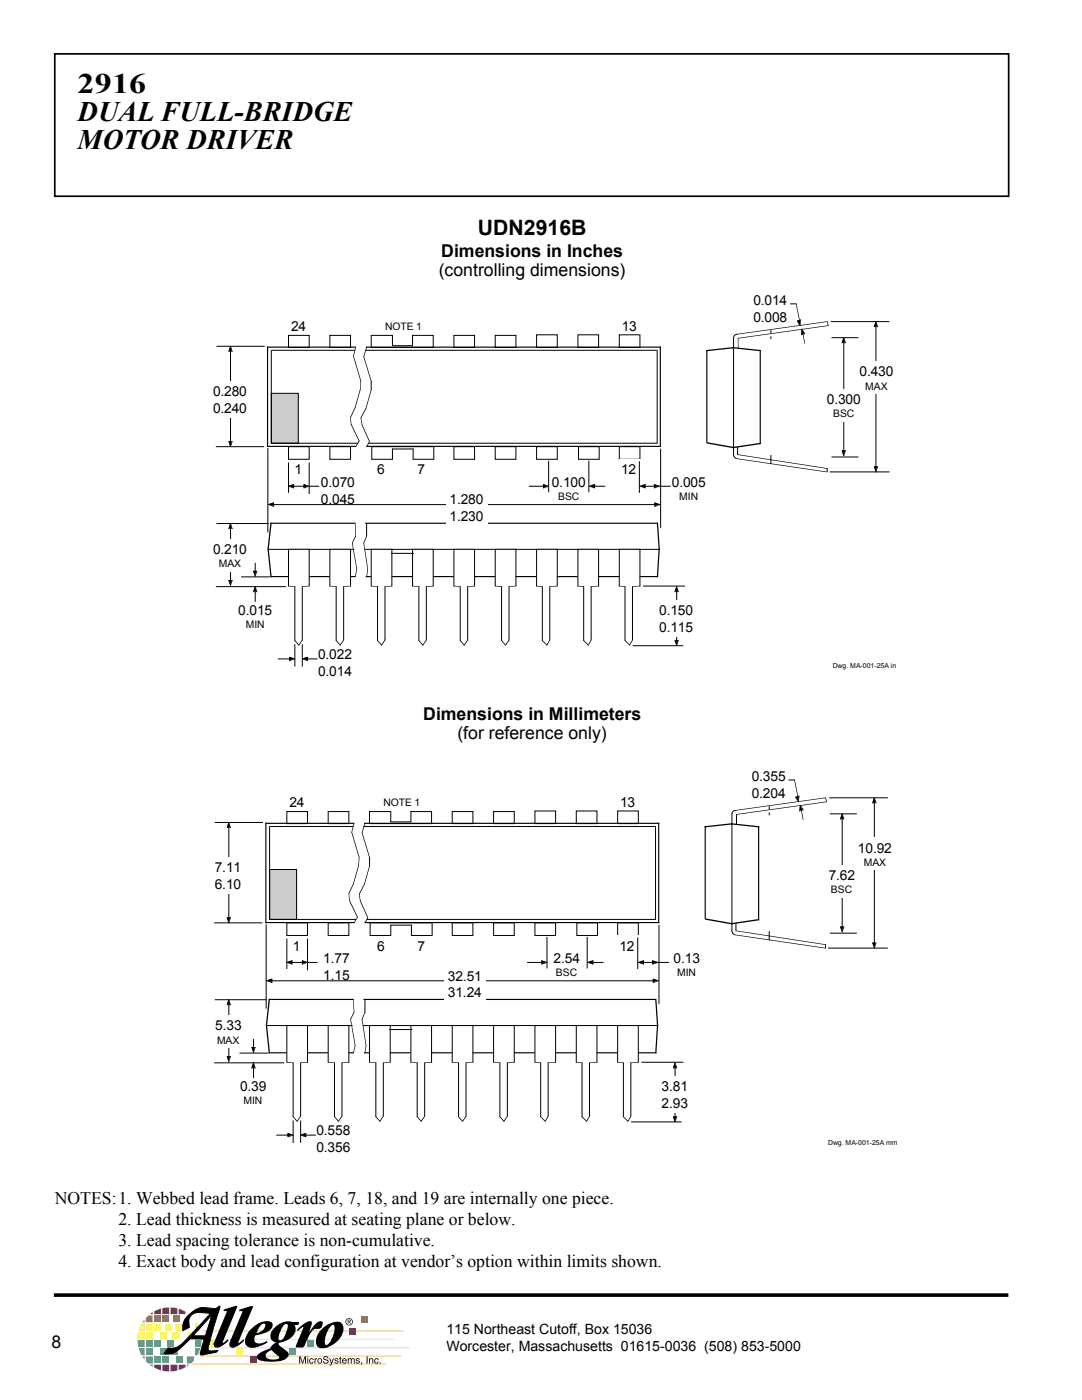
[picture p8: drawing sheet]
<svg xmlns="http://www.w3.org/2000/svg" width="216mm" height="279mm" viewBox="0 0 216 279" stroke-linecap="round" stroke-linejoin="round" font-family="sans-serif">
<path d="M10.9 10.8h190.4v28.4h-190.4z" fill="none" stroke="#000" stroke-width=".34"/>
<path d="M10.8 258.5h190.4" fill="none" stroke="#000" stroke-width=".72" stroke-linecap="butt"/>
<path d="M38.3 272.2h38.7M39.9 270.6h40.1M40.5 269h41.1" fill="none" stroke="#f3b338" stroke-width=".2"/>
<path d="M37.3 272.4h.4l-.4 .3z" fill="#6b2f88"/>
<path d="M28.9 263.3v.6h-.5z" fill="#e86a35"/>
<path d="M28.3 264.2h.6v1.3h-1.2z" fill="#f3b338"/>
<path d="M27.6 265.8h1.3v1.4h-1.4z" fill="#f8f400"/>
<path d="M27.5 267.4h1.4v1.4h-1.3z" fill="#44b854"/>
<path d="M27.7 269.1h1.2v1.4h-.7z" fill="#00a4c7"/>
<path d="M28.4 270.7h.5v.6z" fill="#0079c0"/>
<path d="M29.9 262.3l.6-.4v.4z" fill="#e10054"/>
<path d="M29.1 263l.5-.5h.9v1.4h-1.4z" fill="#e86a35"/>
<path d="M29.1 264.2h1.4v1.3h-1.4z" fill="#f3b338"/>
<path d="M29.1 265.8h1.4v1.4h-1.4z" fill="#f8f400"/>
<path d="M29.1 267.4h1.4v1.4h-1.4z" fill="#44b854"/>
<path d="M29.1 269.1h1.4v1.4h-1.4z" fill="#00a4c7"/>
<path d="M29.1 270.7h1.4v1.4h-.9l-.5-.4z" fill="#0079c0"/>
<path d="M29.9 272.4h.6v.4z" fill="#6b2f88"/>
<path d="M30.7 261.7l1.4-.6v1.2h-1.4z" fill="#e10054"/>
<path d="M30.7 262.5h1.4v1.4h-1.4z" fill="#e86a35"/>
<path d="M30.7 264.2h1.4v1.3h-1.4z" fill="#f3b338"/>
<path d="M31.9 265.8h1.4v1.4h-1.4z" fill="#f8f400"/>
<path d="M30.7 267.4h1.4v1.4h-1.4z" fill="#44b854"/>
<path d="M31.9 269.1h1.4v1.4h-1.4z" fill="#00a4c7"/>
<path d="M30.7 270.7h1.4v1.4h-1.4z" fill="#0079c0"/>
<path d="M30.7 272.4h1.4v1.1l-1.4-.6z" fill="#6b2f88"/>
<path d="M32.4 261.1l1.4-.2v1.4h-1.4z" fill="#e10054"/>
<path d="M32.4 262.5h1.4v1.4h-1.4z" fill="#e86a35"/>
<path d="M32.8 264.2h1.4v1.3h-1.4z" fill="#f3b338"/>
<path d="M34.4 265.8h1.4v1.4h-1.4z" fill="#f8f400"/>
<path d="M33.3 267.4h1.4v1.4h-1.4z" fill="#44b854"/>
<path d="M34.1 269.1h1.3v1.4h-1.3z" fill="#00a4c7"/>
<path d="M32.4 270.7h1.4v1.4h-1.4z" fill="#0079c0"/>
<path d="M32.4 272.4h1.4v1.3l-1.4-.1z" fill="#6b2f88"/>
<path d="M34 260.9l1.4 .2v1.2h-1.4z" fill="#e10054"/>
<path d="M34.5 262.5h1.4v1.4h-1.4z" fill="#e86a35"/>
<path d="M37.4 265.8h1.4v1.4h-1.4z" fill="#f8f400"/>
<path d="M35.1 270.7h1.3v1.4h-1.3z" fill="#0079c0"/>
<g fill="#6b2f88">
<path d="M34 272.4h1.4v1.1l-1.4 .2z"/>
<path d="M35.7 272.4h1.3v.4l-1.3 .6z"/>
</g>
<path d="M34.9 264.2h1.3v1.3h-1.3z" fill="#f3b338"/>
<path d="M37.3 270.7h1.4a1.32 1.32 0 0 1-.6 1.4h-.8z" fill="#0079c0"/>
<path d="M38.9 264.2h.5l.6 1.3h-1.1z" fill="#f3b338"/>
<path d="M38.9 267.4h1.3l-.2 1.4h-1.1z" fill="#44b854"/>
<path d="M38.9 269.1h1.1l-.6 1.4h-.5z" fill="#00a4c7"/>
<path d="M35.7 261.2l1.3 .6v.5h-1.3z" fill="#e10054"/>
<path d="M41.7 267.4h1.4v1.4h-1.4z" fill="#f8f400"/>
<path d="M49.8 270.7h1.4v1.4h-1.4z" fill="#e10054"/>
<path d="M57.8 269.1h1.3v1.4h-1.3z" fill="#44b854"/>
<path d="M61.3 267.4h1.4v1.4h-1.4z" fill="#00a4c7"/>
<path d="M72 262.6h1.4v1.4h-1.4z" fill="#e86a35"/>
<path d="M47.1 269.1h1.4v1.4h-1.4z" fill="#f3b338"/>
<g fill="#000">
<path d="M44.6 261.3l2.3-.7h.4v.2l-2.9 7.1h.3l.8-.6 .1 .2-1.1 1a1.14 1.14 0 0 1-1.8 0v-.4l2.5-6.2v-.3l-.5 .1zM47.7 261.4l2.5-.8 .3 .1-3 7.3 .3-.1 .8-.6 .1 .2-1.4 1.2a1.11 1.11 0 0 1-1.5 0v-.8l2.5-6v-.3l-.5 .1zM50.1 265.2a3.7 3.7 0 0 1 4-1.3 1.06 1.06 0 0 1-.4 1.7l-1 .5-1.8 .4 .3-.5a1.67 1.67 0 0 0 1.7-1.8 1.37 1.37 0 0 0-1.4 1.2 3.6 3.6 0 0 0-.7 2.2 1.68 1.68 0 0 0 2.3 .1l.2-.1v.3a5.8 5.8 0 0 1-3.4 1 1.36 1.36 0 0 1-.9-2l.4-.8zM54.6 265.1l.8-.6 1-.6 .4-.1 .1 .5a4.4 4.4 0 0 0-1.3 3l.1 .2a.87 .87 0 0 0 1.1-.9l.6-2v-.3h-.5l-.1-.5 .8-.1 2.1 .1-.2 .6h-.7a2.08 2.08 0 0 1-1 2.8l-.9 .5-1.2 .3a.53 .53 0 0 0 .4 .8l1.2 .9 .3 .5a2.02 2.02 0 0 1-2.2 1.5 7.4 7.4 0 0 1-3.9-.4l-.2-.2a1.32 1.32 0 0 1 1.2-1.4l1.5-.6 .1 .3-.3 .2a1.09 1.09 0 0 0-.7 1.2 2.22 2.22 0 0 0 2.6 .2 .96 .96 0 0 0-.7-.8l-.3-.2a.91 .91 0 0 1-.4-1.5l.8-.5a1.43 1.43 0 0 1-.8-2.5zM59.2 265.4a4.2 4.2 0 0 1 2.9-1.7l.1 .5-.6 1.7a4.8 4.8 0 0 1 2.3-2.2h.3a1.06 1.06 0 0 1-.1 1.2 1.06 1.06 0 0 1-1.2 .3 3.5 3.5 0 0 0-1.6 2.1l-.2 .5a1.32 1.32 0 0 1-2.1 .9l1.5-3.8h-.1l-.9 .7zM59.7 270.7h.3l.4 1.2 .4-1.2h.3v1.4h-.2v-1.2l-.4 1.2h-.2l-.4-1.2v1.2h-.2zM61.9 271.1h.5l.2 .3-.3-.1a.34 .34 0 0 0-.4 .3 .34 .34 0 0 0 .4 .3l.3-.2-.1 .2a.44 .44 0 0 1-.8 0v-.6zM62.8 271.1h.1v.2l.4-.2v.1l-.3 .2-.1 .7h-.1zM64.7 270.7h.6l.2 .4-.5-.3-.3 .3 .7 .3a.52 .52 0 0 1-.2 .8 .52 .52 0 0 1-.7-.4v-.1h.1a.37 .37 0 0 0 .4 .3 .37 .37 0 0 0 .4-.4l-.8-.3v-.4zM65.7 271.1h.2l.3 .8 .2-.8h.2l-.2 .7a.62 .62 0 0 1-.6 .7v-.1l.2-.1 .1-.2zM64.2 265.3l.9-.8 1.2-.5 .1 .4a4.2 4.2 0 0 0-1.4 4 1.74 1.74 0 0 0 1.3-1.5l.5-1.5a.78 .78 0 0 0-.4-1l-.1-.4 .4-.2a1.35 1.35 0 0 1 1.5 .3 1.35 1.35 0 0 1 .3 1.4 4.6 4.6 0 0 1-4.7 3.5 1.66 1.66 0 0 1-.6-2.2zM66.8 271.2l.3-.1 .4 .2-.1 .1-.3-.2-.2 .1 .6 .4-.1 .4h-.5l-.2-.2v-.1l.5 .2 .2-.2-.6-.3z"/>
<path d="M67.8 270.8h.2v.3h.1v.1h-.1v.7l.1 .2h-.3v-.9h-.1zM69.4 271.1h.2v.1l.3-.1 .2 .1 .5-.1 .2 .3v.7h-.2v-.7l-.2-.2-.2 .1v.8h-.2v-.7l-.2-.2-.2 .1v.8h-.2zM71.1 271.2l.3-.1 .4 .2-.2 .1-.2-.2-.2 .1 .6 .4-.2 .4h-.5l-.1-.2v-.1l.4 .2 .2-.2-.5-.3zM72.1 271.9h.2l-.1 .4-.1 .1 .1-.3zM73.6 271.1h.2v.1a.38 .38 0 0 1 .6 0l.1 .9h-.2v-.8l-.2-.1-.2 .1-.1 .8h-.2zM74.9 271.1h.5l.1 .3-.2-.1a.34 .34 0 0 0-.4 .3 .34 .34 0 0 0 .4 .3l.2-.2v.2a.44 .44 0 0 1-.8 0v-.6z"/>
<path d="M61.3 271.1v1h.2v-1zM61.3 270.7v.2h.2v-.2z"/>
<path d="M63.3 271.6a.55 .55 0 0 0 1.1 0 .55 .55 0 0 0-1.1 0zM63.6 271.3a.35 .35 0 0 1 .5 .3 .35 .35 0 0 1-.5 .3l-.1-.3z"/>
<path d="M68.5 271.1a.54 .54 0 0 0-.2 .7 .54 .54 0 0 0 .7 .3l.2-.3-.5 .2-.3-.3h.8l-.1-.4-.1-.2zM68.6 271.3h.3l.1 .2h-.6z"/>
</g>
<path d="M37.4 262.7a4.5 4.5 0 0 1 4.2-1.7l1.2 .2 .9-.6 .2 .2-1.3 4-1.1 4.4 .3 .4 1.7-.1-.3 .4-2.7 .5-.5-.1 .8-3-2.9-.1-1.9 1.9a3.2 3.2 0 0 1-3.3 1l.8-1.1a2.99 2.99 0 0 0 3-1.1l5.5-5.8-2.3-.2a1.93 1.93 0 0 0-2 2.6l.1 .4-1.3 .7a3.2 3.2 0 0 1 .9-2.9zM42.3 262.5l-1.3 4.1h-2.5zM73.2 270.7v1.4M75.9 271.9v.2" fill="none" stroke="#000" stroke-width=".2"/>
<path d="M40.5 265.7h40.1M40.7 267.3h38" fill="none" stroke="#f3b338" stroke-width=".2"/>
<path d="M42.3 262.5l-1.3 4.1h-2.5zM37.4 262.7a3.2 3.2 0 0 0-.9 2.9l1.3-.7a2.12 2.12 0 0 1 1.5-2.9l2.7 .1-5.5 5.8a2.99 2.99 0 0 1-3 1.1l-.8 1.1a3.1 3.1 0 0 0 3.3-1l1.9-1.9 2.9 .1-.8 3 .5 .1 2.7-.5 .3-.4-1.7 .1-.3-.4 1.1-4.4 1.3-4-.2-.2-.9 .6a6 6 0 0 0-3.2-.1l-1.2 .7z" fill-rule="evenodd" fill="#000"/>
<path d="M69.6 265h1.3v1.4h-1.3z" fill="#6b2f88"/>
<g fill="#000">
<path d="M159 64l.7-.2-.1 1.1zM159.9 65.6l.6 .9-.7 .3zM168.3 67.3l.4 1.1h-.7zM168 89.9h.7l-.4 1z"/>
<path d="M68.9 263.8a.75 .75 0 0 0 1.5 0 .75 .75 0 0 0-1.5 0zM69.1 263.8a.61 .61 0 0 1 1.2 0 .61 .61 0 0 1-1.2 0zM69.4 263.4v.8h.1v-.3l.5 .3-.2-.4h.1l.1-.3zM69.5 263.5h.3v.2h-.3z" fill-rule="evenodd"/>
</g>
<path d="M141 69.9v18.5M151.7 69.9v18.7" fill="none" stroke="#000" stroke-width=".23"/>
<path d="M146.4 67.3v23.5M147.3 67.4v2.1M153.8 65.8v.7M153.8 67.1v.6M157.7 60.6h1.2M165.9 67.4h5.4M168.4 68.4v21.6M147.2 89.2v1.6M153.8 90.8v1.8M165 93.4v.8M165.9 91.2h5.4" fill="none" stroke="#000" stroke-width=".2"/>
<g fill="#000">
<path d="M140.9 69.9l5.5-.6v.2l-5.2 .6h-.3zM146.2 69.3l5.6 .6v.2l-5.6-.6zM158.8 60.6h.1l.7 3.4h-.1zM159 64l.7 1zM159 64l.5-.1-.4 .2zM159.4 63.9l.4-.1-.3 .2zM159.7 63.8l.1 .1-.1 1.1h-.1zM159.9 65.6l.2 .1-.2 1.2h-.1zM159.9 65.6l.7 1zM160.2 66.6h.1l.3 2h-.1zM159.8 66.8l.5-.2-.4 .3zM160.2 66.6l.4-.1-.3 .3z"/>
<path d="M147 66.6l18.1-2.5v.1l-18 2.6zM165 64.1h.1l.2 .9h-.1zM147.2 67.4l18.1-2.5v.1l-18 2.6zM168.3 67.3l.1 .1-.3 1.1h-.1zM168.3 67.3h.1l.4 1.2h-.1zM141 88.3l5.4 .9v.2l-5.4-.9zM147 91.5l18 2.6v.1l-18-2.6zM147.2 90.7l17.9 2.7v.1l-17.9-2.7zM146.2 89.2l5.6-.8v.2l-5.4 .8h-.2zM168 89.9h.1l.3 1.1h-.1zM168.7 89.9l.1 .1-.4 1h-.1z"/>
</g>
<path d="M168.2 68.4v.1M168.5 68.4v.1M168.2 89.9v.1M168.5 89.9v.1" fill="none" stroke="#000" stroke-width=".46"/>
<path d="M164.3 77.6h8.3v6.4h-8.3z" fill-rule="evenodd" fill="#fff"/>
<path d="M147.1 66.7a.74 .74 0 0 0-.7 .7M165.8 64.2h11.7M174.8 65.2v28M146.4 90.7a.85 .85 0 0 0 .6 .8M165.6 94.2h11.9" fill="none" stroke="#000" stroke-width=".2"/>
<path d="M174.7 64.1l.4 1.1h-.7zM174.4 93.1h.7l-.4 1z" fill="#000"/>
<path d="M174.7 64.1l.1 .1-.3 1.1h-.1zM174.7 64.1h.1l.4 1.2h-.1zM174.4 93.1h.1l.3 1.1h-.1zM175.1 93.1l.1 .1-.4 1h-.1z" fill="#000"/>
<path d="M174.6 65.2v.1M175 65.2v.1M174.6 93.1v.1M175 93.1v.1" fill="none" stroke="#000" stroke-width=".46"/>
<path d="M170.8 72.1h8.3v6.5h-8.3z" fill-rule="evenodd" fill="#fff"/>
<path d="M54.1 78.4h5.5v10.1h-5.5z" fill="#ccc"/>
<g fill="none" stroke="#000" stroke-width=".2">
<path d="M54.1 78.5h5.4v10h-5.4zM54.1 69.9v18.6M54.2 69.9h16.6M57.6 66.9h4.1v2.4h-4.1zM65.8 66.9h4.1v2.4h-4.1zM72.9 69.9h58.3M107.1 66.8h4.1v2.5h-4.1zM115.3 66.8h4.1v2.5h-4.1zM123.6 66.8h4.1v2.5h-4.1zM131.1 70v18.5M53.4 89.4v16.9M54.1 88.5h17.3"/>
<path d="M57.6 92.3v6.1M57.6 89.1h4.1v2.6h-4.1zM61.7 92.3v6.3M65.8 89.1h4.1v2.6h-4.1zM73.6 88.5h57.6M107.1 89.1h4.1v2.6h-4.1zM109.5 91.9v6.3M115.4 89.1h4.2v2.6h-4.2zM117.5 91.9v6.3M123.6 89.1h4.1v2.6h-4.1zM131.8 89.5v15.8M43.1 117.1h14"/>
<path d="M43.2 104.5h10.4M48.1 115.1h5.7M53.5 109.6h17.2M72.8 109.6h58.8M128.3 117h8.4M126.3 128.9h10"/>
</g>
<path d="M53.3 69.3h17.7M53.4 69.2v20M73 69.3h58.9M131.8 69.2v20M53.3 89.1h17.7M73.1 89.1h58.8M54 104.4h16.9M54 115.1h16.9M72.9 104.4h58.3M73 115.1h58.3" fill="none" stroke="#000" stroke-width=".23"/>
<path d="M53.4 109.5h.2l.6 5.7h-.2zM54 104.3h.2v.2l-.6 5.2h-.2zM131.1 104.3h.2l.3 5.3h-.2zM131.4 109.5h.2v.2l-.3 5.5h-.2z" fill="#000"/>
<path d="M57.5 109.6h4.1v7.3l-1.3 .1v10.7l-.7 1-.8-.9v-10.8l-1.3-.1z" fill-rule="evenodd" fill="#fff"/>
<path d="M57.5 109.6h4.3M57.6 109.6v7.4M58.8 117v10.9M60.3 117v10.8M61.7 109.6v7.4" fill="none" stroke="#000" stroke-width=".2"/>
<path d="M57.5 116.9l1.4 .1v.1l-1.4-.1zM60.3 117l1.5-.1v.1l-1.4 .1zM58.8 127.8l.9 1zM60.3 127.7l.1 .1-.8 1z" fill="#000"/>
<path d="M107 109.6h4.1v7.3l-1.5 .1v10.7l-.5 1-.9-.9v-10.8l-1.2-.1z" fill-rule="evenodd" fill="#fff"/>
<path d="M107 109.6h4.3M107.1 109.6v7.4M108.2 117v10.9M109.7 117v10.8M111.2 109.6v7.4" fill="none" stroke="#000" stroke-width=".2"/>
<path d="M107 116.9l1.3 .1v.1l-1.3-.1zM109.6 117l1.7-.1v.1l-1.5 .1zM108.2 127.8l1 1zM109.6 127.7l.2 .1-.7 1z" fill="#000"/>
<path d="M115.3 109.6h4.1v7.3l-1.5 .1v10.7l-.6 1-.9-.9v-10.8l-1.1-.1z" fill-rule="evenodd" fill="#fff"/>
<path d="M115.3 109.6h4.2M115.3 109.6v7.4M116.5 117v10.9M118 117v10.8M119.4 109.6v7.4" fill="none" stroke="#000" stroke-width=".2"/>
<path d="M115.3 116.9l1.2 .1v.1l-1.2-.1zM117.9 117l1.6-.1v.1l-1.5 .1zM116.4 127.8l1 1zM117.9 127.7l.1 .1-.7 1z" fill="#000"/>
<path d="M74 109.6h4.1v7.3l-1.3 .1v10.7l-.7 1-.8-.9v-10.8l-1.3-.1z" fill-rule="evenodd" fill="#fff"/>
<path d="M74 109.6h4.3M74.1 109.6v7.4M75.3 117v10.9M76.8 117v10.8M78.2 109.6v7.4" fill="none" stroke="#000" stroke-width=".2"/>
<path d="M74 116.9l1.4 .1v.1l-1.4-.1zM76.8 117l1.5-.1v.1l-1.4 .1zM75.3 127.8l.9 1zM76.8 127.7l.1 .1-.8 1z" fill="#000"/>
<path d="M65.8 109.6h4.1v7.3l-1.4 .1v10.7l-.7 1-.8-.9v-10.8l-1.2-.1z" fill-rule="evenodd" fill="#fff"/>
<path d="M65.8 109.6h4.2M65.8 109.6v7.4M67.1 117v10.9M68.6 117v10.8M69.9 109.6v7.4" fill="none" stroke="#000" stroke-width=".2"/>
<path d="M65.8 116.9l1.3 .1v.1l-1.3-.1zM68.5 117l1.5-.1v.1l-1.4 .1zM67 127.8l.9 1zM68.5 127.7l.1 .1-.8 1z" fill="#000"/>
<path d="M98.8 109.6h4.1v7.3l-1.4 .1v10.7l-.7 1-.8-.9v-10.8l-1.2-.1z" fill-rule="evenodd" fill="#fff"/>
<path d="M98.8 109.6h4.2M98.8 109.6v7.4M100.1 117v10.9M101.6 117v10.8M102.9 109.6v7.4" fill="none" stroke="#000" stroke-width=".2"/>
<path d="M98.8 116.9l1.3 .1v.1l-1.3-.1zM101.5 117l1.5-.1v.1l-1.4 .1zM100 127.8l.9 1zM101.5 127.7l.1 .1-.8 1z" fill="#000"/>
<path d="M82.3 109.6h4.1v7.3l-1.4 .1v10.7l-.7 1-.8-.9v-10.8l-1.2-.1z" fill-rule="evenodd" fill="#fff"/>
<path d="M78 110.4h4.6M82.3 109.6h4.2M82.3 109.6v7.4M83.6 117v10.9M85.1 117v10.8M86.4 109.6v7.4" fill="none" stroke="#000" stroke-width=".2"/>
<path d="M82.3 116.9l1.3 .1v.1l-1.3-.1zM85 117l1.5-.1v.1l-1.4 .1zM83.5 127.8l.9 1zM85 127.7l.1 .1-.8 1z" fill="#000"/>
<path d="M123.5 109.6h4.1v7.3l-1.5 .1v10.7l-.5 1-.9-.9v-10.8l-1.2-.1z" fill-rule="evenodd" fill="#fff"/>
<path d="M123.5 109.6h4.3M123.6 109.6v7.4M124.7 117v10.9M126.2 117v10.8M127.7 109.6v7.4M58.8 128.6v4.4M60.3 128.6v4.4" fill="none" stroke="#000" stroke-width=".2"/>
<path d="M123.5 116.9l1.3 .1v.1l-1.3-.1zM126.1 117l1.7-.1v.1l-1.5 .1zM124.7 127.8l1 1zM126.1 127.7l.2 .1-.7 1z" fill="#000"/>
<path d="M123.5 91.7h4.5v4h-4.5z" fill-rule="evenodd" fill="#fff"/>
<g fill="none" stroke="#000" stroke-width=".2">
<path d="M43.2 69.1h9.6M46 70.1v18.1M43.1 89.1h9.6M58.5 97h2.2M58.6 96.6v.8M60.7 96.6v.8M61.8 97h1.9M127.6 92.1v6.3M128.7 97h1.9M128.7 96.6v.8M130.6 96.6v.8M131.3 97h2.5"/>
<path d="M46 105.5v10.4M50.9 112.3v1.7M50.9 118v2.1M135 118v9.9M55.5 131.5h2.4M57.8 131.1v.8M61.3 131.5h2.1M61.4 131.1v.8"/>
</g>
<g fill="#000">
<path d="M45.9 69.1l.4 1h-.7zM45.6 88.1h.7l-.4 1zM57.5 97l1-.4v.7zM60.6 96.6l1 .4-1 .3zM127.6 97l1.1-.4v.7zM130.5 96.6l1 .4-1 .3zM45.9 104.4l.4 1.1h-.7zM45.6 115.8h.7l-.4 1zM50.5 113.9h.7l-.3 1.1zM50.9 117l.3 1h-.7zM135 117l.3 1h-.7zM57.7 131.1l1.1 .3-1.1 .4z"/>
<path d="M60.3 131.4l1-.3v.7zM134.6 127.8h.7l-.3 1z"/>
</g>
<g fill="#000">
<path d="M45.9 69.1l.2 .1-.4 1h-.1zM45.9 69.1h.2l.3 1.1h-.1zM45.6 88.1h.1l.4 1.1h-.2zM46.3 88.1l.1 .1-.3 1h-.2zM57.5 97l1.2 .3v.1l-1.2-.3zM57.5 97l1.2-.4v.2l-1.1 .3zM60.6 96.6l1.2 .4v.1l-1.2-.3zM60.6 97.3l1.2-.3v.1l-1.1 .3zM127.6 97l1.2 .3v.1l-1.2-.3zM127.6 97l1.2-.4v.2l-1 .3zM130.5 96.6l1.1 .4v.1l-1.1-.3zM130.5 97.3l1.1-.3v.1l-1 .3z"/>
<path d="M45.6 115.8h.1l.4 1.1h-.2zM45.9 104.4l.2 .1-.4 1.1h-.1zM45.9 104.4h.2l.3 1.2h-.1zM46.3 115.8l.1 .1-.3 1h-.2zM50.5 113.9h.1l.4 1.2h-.1zM50.9 117l.1 .1-.4 1.1h-.1zM50.9 117h.1l.3 1.2h-.1zM51.2 113.9l.1 .1-.3 1.1h-.1zM135 117l.1 .1-.4 1.1h-.1zM135 117h.1l.3 1.2h-.1zM57.7 131.1l1.2 .3v.2l-1.2-.4zM57.7 131.8l1.2-.4v.2l-1 .3z"/>
<path d="M60.3 131.4l1.1 .4v.1l-1.1-.3zM60.3 131.4l1.1-.3v.1l-1 .4zM134.6 127.8h.1l.4 1.1h-.1zM135.3 127.8l.1 .1-.3 1h-.1z"/>
</g>
<g fill="none" stroke="#000" stroke-width=".46">
<path d="M45.8 70.1v.1M46.2 70.1v.1M45.8 88.1v.1M46.2 88.1v.1M45.8 105.5v.1M45.8 115.8v.1M46.2 105.5v.1M46.2 115.8v.1M50.8 113.9v.1M50.8 118v.2M51.1 113.9v.1M51.1 118v.2"/>
<path d="M134.9 118v.2M135.2 118v.2M134.9 127.8v.1M135.2 127.8v.1"/>
</g>
<g fill="#fff">
<path d="M41.8 76h8.3v7.4h-8.3z" fill-rule="evenodd"/>
<path d="M41.8 107.6h8.3v6.4h-8.3z" fill-rule="evenodd"/>
<path d="M130.8 119.8h8.3v7.3h-8.3z" fill-rule="evenodd"/>
</g>
<path d="M105.5 97h3M108.4 96.6v.8M118.6 97h2.2M118.6 96.6v.8M54.5 100.7h76.2M54.6 100.3v.8M130.7 100.3v.8" fill="none" stroke="#000" stroke-width=".2"/>
<path d="M108.4 96.6l1 .4-1 .3zM117.6 97l1-.4v.7zM53.5 100.6l1-.3v.7zM130.6 100.3l1 .3-1 .4z" fill="#000"/>
<path d="M108.4 96.6l1.1 .4v.1l-1.1-.3zM108.4 97.3l1.1-.3v.1l-1 .3zM117.6 97l1.1 .3v.1l-1.1-.3zM117.6 97l1.1-.4v.2l-1 .3zM53.5 100.6l1.1 .4v.1l-1.1-.3zM53.5 100.6l1.1-.3v.1l-1 .4zM130.6 100.3l1.2 .3v.2l-1.2-.4zM130.6 101l1.2-.4v.2l-1.1 .3z" fill="#000"/>
<path d="M89 97.7h8.3v7.3h-8.3z" fill-rule="evenodd" fill="#fff"/>
<path d="M90.6 66.9h4.1v2.4h-4.1zM98.8 66.9h4.1v2.4h-4.1zM90.6 89.1h4.1v2.6h-4.1zM98.8 89.1h4.1v2.6h-4.1z" fill="none" stroke="#000" stroke-width=".2"/>
<path d="M90.5 109.6h4.1v7.3l-1.3 .1v10.7l-.7 1-.8-.9v-10.8l-1.3-.1z" fill-rule="evenodd" fill="#fff"/>
<g fill="none" stroke="#000" stroke-width=".2">
<path d="M74 66.9h4.4M74 69.3h12.5M74.1 66.9v2.5M74.1 76v1.9M78.3 69h4.1M78.3 66.9v2.2M82.3 66.9h4.2M82.3 66.9v2.2M86.4 66.9v2.5M74.1 91.7h4.3M74.1 89.1h12.5M74.2 89.1v2.6"/>
<path d="M78.3 89.6h4.2M78.3 89.5v2.2M82.4 91.7h4.2M82.4 89.5v2.2M86.6 89.1v2.6M73.2 104.4v2.7M90.5 109.6h4.3M90.6 109.6v7.4M91.8 117v10.9M93.3 117v10.8M94.7 109.6v7.4M157.3 155.7h1.3"/>
<path d="M146 162.4v23.4M147 162.5v2M153.5 160.9v.7M153.5 162.1v.6M165.6 162.4h5.4M168 163.4v21.6M146.8 184.2v1.6M153.5 185.8v1.9M164.7 188.5v.8M165.6 186.2h5.4"/>
</g>
<g fill="#000">
<path d="M70.5 71h.1l1.5 5.1h-.1zM70.9 69.3l.1 .1-.4 1.7h-.1zM71.8 77.6l.2 .2-1.1 3.6h-.1zM72 76l.1 .1-.1 1.7h-.2zM72.5 71.1h.1l1.5 5h-.1zM73.1 69.3l.1 .1-.6 1.8h-.1zM74 77.8l.1 .1-1 3.6h-.1zM69.9 83.2h.1l.1 1.5h-.1zM70 84.6h.1l1.6 3.5h-.1zM70.8 81.3l.1 .1-.9 2h-.1zM71.6 87.9l.1 .2-.8 1.1zM72 83.4h.1l.2 1.4h-.1z"/>
<path d="M72.2 84.7h.1l1.5 3.5h-.1zM73 81.4l.1 .1-1.1 2zM73.7 88.1l.1 .1-.7 1zM70.2 108.3h.1l1 5.4h-.2zM70.8 104.4h.1l.1 2.7h-.1zM70.9 106.9l.1 .2-.8 1.3zM71.1 113.6l.2 .1-.4 1.5h-.1zM72.5 108.3h.1l.8 5.4h-.1zM73.1 106.9l.1 .2-.6 1.3h-.1zM73.3 113.6l.1 .1-.2 1.5h-.1zM90.5 116.9l1.4 .1v.1l-1.4-.1zM93.3 117l1.5-.1v.1l-1.4 .1z"/>
<path d="M91.8 127.8l.9 1zM93.3 127.7l.1 .1-.8 1zM158.5 155.6h.1l.7 3.4h-.1zM158.7 159l.7 1.1zM158.7 159l.5-.1-.4 .3zM159.1 158.9l.4-.1-.3 .2zM159.4 158.8l.1 .1-.1 1.2h-.1zM146.7 161.7l18.1-2.5v.1l-18 2.5zM164.7 159.2h.1l.2 .9h-.1zM146.9 162.5l18.1-2.5v.1l-18 2.5zM140.6 164.9l5.5-.6v.2l-5.3 .6h-.2zM145.9 164.3l5.6 .6v.2l-5.6-.6z"/>
<path d="M159.6 160.6l.1 .2-.1 1.1h-.1zM159.6 160.6l.7 1.1zM159.9 161.7h.1l.3 1.9h-.1zM159.5 161.8l.5-.1-.4 .2zM159.9 161.7l.4-.1-.3 .2zM168 162.4l.1 .1-.3 1h-.2zM168 162.4h.1l.3 1.1h-.1zM140.7 183.3l5.4 .9v.3l-5.4-1zM146.7 186.5l18 2.7v.1l-18-2.7zM146.9 185.7l17.9 2.8v.1l-17.9-2.8zM145.9 184.2l5.6-.8v.3l-5.4 .8h-.2zM167.6 184.9h.2l.3 1.2h-.1z"/>
<path d="M168.3 184.9l.1 .1-.3 1.1h-.1z"/>
</g>
<path d="M140.7 164.9v18.5M151.4 164.9v18.8" fill="none" stroke="#000" stroke-width=".23"/>
<path d="M158.7 159l.7-.2-.1 1.2zM159.6 160.6l.6 1-.7 .2zM168 162.4l.3 1h-.7zM167.6 184.9h.7l-.3 1.1z" fill="#000"/>
<path d="M167.9 163.4v.1M168.2 163.4v.1M167.9 184.9v.1M168.2 184.9v.1" fill="none" stroke="#000" stroke-width=".46"/>
<path d="M164.7 172.7h6.7v6.4h-6.7z" fill-rule="evenodd" fill="#fff"/>
<path d="M165.5 159.2h11.7M146.8 161.7a.74 .74 0 0 0-.8 .8M174.5 160.2v28M146 185.7a.85 .85 0 0 0 .7 .9M165.2 189.2h12" fill="none" stroke="#000" stroke-width=".2"/>
<path d="M174.4 159.2l.4 1h-.7zM174.1 188.1h.7l-.4 1.1z" fill="#000"/>
<path d="M174.4 159.2l.1 .1-.3 1h-.1zM174.4 159.2h.1l.4 1.1h-.1zM174.1 188.1h.1l.3 1.2h-.1zM174.8 188.1l.1 .1-.4 1.1h-.1z" fill="#000"/>
<path d="M174.3 160.2v.1M174.6 160.2v.1M174.3 188.1v.1M174.6 188.1v.1" fill="none" stroke="#000" stroke-width=".46"/>
<path d="M170.5 167.2h8.3v6.4h-8.3z" fill-rule="evenodd" fill="#fff"/>
<path d="M53.7 173.5h5.5v10h-5.5z" fill="#ccc"/>
<g fill="none" stroke="#000" stroke-width=".2">
<path d="M53.8 173.5h5.4v10h-5.4zM53.8 164.9v18.6M53.9 164.9h16.6M57.2 162h4.2v2.4h-4.2zM65.5 162h4.1v2.4h-4.1zM72.5 164.9h58.4M106.7 161.9h4.2v2.5h-4.2zM115 161.9h4.1v2.5h-4.1zM123.2 161.9h4.2v2.5h-4.2zM130.8 165v18.5M42.9 199.5h10.4M53.1 184.5v16.8"/>
<path d="M53.7 183.5h17.3M57.2 187.3v6.1M57.2 184.2h4.2v2.5h-4.2zM61.4 187.3v6.3M65.5 184.2h4.1v2.5h-4.1zM73.2 183.5h57.7M106.7 184.2h4.2v2.5h-4.2zM109.1 187v6.3M115.1 184.2h4.1v2.5h-4.1zM117.2 187v6.3M123.2 184.2h4.2v2.5h-4.2zM131.5 184.6v15.8"/>
<path d="M42.7 212.1h14M47.8 210.2h5.7M53.2 204.7h17.2M72.4 204.7h58.9M128 212h8.4M125.9 223.9h10.1"/>
</g>
<path d="M52.9 164.3h17.8M53.1 164.2v20M72.6 164.3h59M131.4 164.2v20M52.9 184.1h17.8M53.6 199.5h17M72.5 199.5h58.4M72.8 184.1h58.7M53.6 210.1h17M72.6 210.1h58.4" fill="none" stroke="#000" stroke-width=".23"/>
<path d="M53.6 199.3h.3v.3l-.6 5.1h-.2zM130.7 199.3h.3l.3 5.3h-.2zM53.1 204.5h.2l.6 5.7h-.3zM131.1 204.5h.2v.2l-.3 5.5h-.3z" fill="#000"/>
<path d="M57.2 204.6h4.1v7.3l-1.4 .2v10.6l-.7 1-.8-.9v-10.7l-1.2-.2z" fill-rule="evenodd" fill="#fff"/>
<path d="M57.2 204.7h4.2M57.2 204.6v7.5M58.5 212.1v10.8M60 212.1v10.7M61.4 204.6v7.5" fill="none" stroke="#000" stroke-width=".2"/>
<path d="M57.2 211.9l1.4 .2v.1l-1.4-.1zM59.9 212.1l1.5-.2v.2l-1.4 .1zM58.4 222.8l1 1zM59.9 222.7l.1 .1-.8 1z" fill="#000"/>
<path d="M106.7 204.6h4.1v7.3l-1.5 .2v10.6l-.6 1-.9-.9v-10.7l-1.1-.2z" fill-rule="evenodd" fill="#fff"/>
<path d="M106.7 204.7h4.2M106.7 204.6v7.5M107.9 212.1v10.8M109.4 212.1v10.7M110.9 204.6v7.5" fill="none" stroke="#000" stroke-width=".2"/>
<path d="M106.7 211.9l1.2 .2v.1l-1.2-.1zM109.3 212.1l1.6-.2v.2l-1.5 .1zM107.8 222.8l1.1 1zM109.3 222.7l.1 .1-.7 1z" fill="#000"/>
<path d="M114.9 204.6h4.2v7.3l-1.5 .2v10.6l-.6 1-.9-.9v-10.7l-1.2-.2z" fill-rule="evenodd" fill="#fff"/>
<path d="M114.9 204.7h4.3M115 204.6v7.5M116.1 212.1v10.8M117.6 212.1v10.7M119.1 204.6v7.5" fill="none" stroke="#000" stroke-width=".2"/>
<path d="M114.9 211.9l1.3 .2v.1l-1.3-.1zM117.6 212.1l1.6-.2v.2l-1.5 .1zM116.1 222.8l1 1zM117.6 222.7l.1 .1-.7 1z" fill="#000"/>
<path d="M73.7 204.6h4.1v7.3l-1.4 .2v10.6l-.7 1-.8-.9v-10.7l-1.2-.2z" fill-rule="evenodd" fill="#fff"/>
<path d="M73.7 204.7h4.2M73.7 204.6v7.5M75 212.1v10.8M76.5 212.1v10.7M77.9 204.6v7.5" fill="none" stroke="#000" stroke-width=".2"/>
<path d="M73.7 211.9l1.4 .2v.1l-1.4-.1zM76.4 212.1l1.5-.2v.2l-1.4 .1zM74.9 222.8l1 1zM76.4 222.7l.1 .1-.8 1z" fill="#000"/>
<path d="M65.4 204.6h4.2v7.3l-1.4 .2v10.6l-.7 1-.8-.9v-10.7l-1.3-.2z" fill-rule="evenodd" fill="#fff"/>
<path d="M65.4 204.7h4.3M65.5 204.6v7.5M66.7 212.1v10.8M68.2 212.1v10.7M69.6 204.6v7.5" fill="none" stroke="#000" stroke-width=".2"/>
<path d="M65.4 211.9l1.4 .2v.1l-1.4-.1zM68.2 212.1l1.5-.2v.2l-1.4 .1zM66.7 222.8l.9 1zM68.2 222.7l.1 .1-.8 1z" fill="#000"/>
<path d="M98.4 204.6h4.2v7.3l-1.4 .2v10.6l-.7 1-.8-.9v-10.7l-1.3-.2z" fill-rule="evenodd" fill="#fff"/>
<path d="M98.4 204.7h4.3M98.5 204.6v7.5M99.7 212.1v10.8M101.2 212.1v10.7M102.6 204.6v7.5" fill="none" stroke="#000" stroke-width=".2"/>
<path d="M98.4 211.9l1.4 .2v.1l-1.4-.1zM101.2 212.1l1.5-.2v.2l-1.4 .1zM99.7 222.8l.9 1zM101.2 222.7l.1 .1-.8 1z" fill="#000"/>
<path d="M81.9 204.6h4.2v7.3l-1.4 .2v10.6l-.7 1-.8-.9v-10.7l-1.3-.2z" fill-rule="evenodd" fill="#fff"/>
<path d="M77.7 205.5h4.6M81.9 204.7h4.3M82 204.6v7.5M83.2 212.1v10.8M84.7 212.1v10.7M86.1 204.6v7.5" fill="none" stroke="#000" stroke-width=".2"/>
<path d="M81.9 211.9l1.4 .2v.1l-1.4-.1zM84.7 212.1l1.5-.2v.2l-1.4 .1zM83.2 222.8l.9 1zM84.7 222.7l.1 .1-.8 1z" fill="#000"/>
<path d="M123.2 204.6h4.1v7.3l-1.5 .2v10.6l-.6 1-.9-.9v-10.7l-1.1-.2z" fill-rule="evenodd" fill="#fff"/>
<path d="M123.2 204.7h4.2M123.2 204.6v7.5M124.4 212.1v10.8M125.9 212.1v10.7M127.4 204.6v7.5M58.5 223.6v4.5M60 223.6v4.5" fill="none" stroke="#000" stroke-width=".2"/>
<path d="M123.2 211.9l1.2 .2v.1l-1.2-.1zM125.8 212.1l1.6-.2v.2l-1.5 .1zM124.3 222.8l1.1 1zM125.8 222.7l.1 .1-.7 1z" fill="#000"/>
<path d="M123.2 186.8h4.5v4h-4.5z" fill-rule="evenodd" fill="#fff"/>
<g fill="none" stroke="#000" stroke-width=".2">
<path d="M42.9 164.1h9.6M45.7 165.1v18.1M42.7 184.2h9.7M58.2 192.1h2.2M58.3 191.7v.8M60.3 191.7v.8M61.4 192.1h2M127.3 187.1v6.3M128.3 192.1h2M128.4 191.7v.8M130.2 191.7v.8M131 192.1h2.5"/>
<path d="M45.7 200.5v10.4M50.6 207.4v1.7M50.6 213.1v2M134.7 213.1v9.8M55.1 226.5h2.4M57.5 226.1v.8M61 226.5h2M61 226.1v.8"/>
</g>
<g fill="#000">
<path d="M45.6 164.1l.3 1h-.6zM45.3 183.1h.6l-.3 1zM45.6 199.5l.3 1h-.6zM57.2 192l1-.3v.7zM60.3 191.7l1 .3-1 .4zM127.3 192l1-.3v.7zM130.2 191.7l1 .3-1 .4zM45.3 210.8h.6l-.3 1zM50.2 209h.7l-.4 1zM50.5 212.1l.4 1h-.7zM134.6 212.1l.4 1h-.7zM57.4 226.1l1 .4-1 .3z"/>
<path d="M59.9 226.5l1.1-.4v.7zM134.3 222.8h.7l-.4 1z"/>
</g>
<g fill="#000">
<path d="M45.6 164.1l.1 .1-.3 1h-.1zM45.6 164.1h.1l.4 1.1h-.2zM45.3 183.1h.1l.3 1.1h-.1zM45.6 199.5l.1 .1-.3 1h-.1zM45.6 199.5h.1l.4 1.1h-.2zM45.9 183.1l.2 .1-.4 1h-.1zM57.2 192l1.1 .4v.1l-1.1-.4zM57.2 192l1.1-.3v.1l-1 .3zM60.3 191.7l1.1 .3v.1l-1.1-.3zM60.3 192.4l1.1-.4v.1l-1 .4zM127.3 192l1.2 .4v.1l-1.2-.4zM127.3 192l1.2-.3v.1l-1.1 .3z"/>
<path d="M130.2 191.7l1.1 .3v.1l-1.1-.3zM130.2 192.4l1.1-.4v.1l-1 .4zM45.3 210.8h.1l.3 1.1h-.1zM45.9 210.8l.2 .1-.4 1h-.1zM50.2 209h.1l.3 1.1h-.1zM50.5 212.1l.1 .1-.3 1h-.1zM50.5 212.1h.1l.4 1.1h-.1zM50.9 209l.1 .1-.4 1h-.1zM134.6 212.1l.2 .1-.4 1h-.1zM134.6 212.1h.2l.3 1.1h-.1zM57.4 226.1l1.2 .4v.1l-1.2-.3zM57.4 226.8l1.2-.3v.1l-1.1 .3z"/>
<path d="M59.9 226.5l1.2 .3v.1l-1.2-.3zM59.9 226.5l1.2-.4v.2l-1.1 .3zM134.3 222.8h.1l.4 1.2h-.2zM135 222.8l.1 .1-.3 1.1h-.2z"/>
</g>
<g fill="none" stroke="#000" stroke-width=".46">
<path d="M45.5 165.1v.1M45.8 165.1v.1M45.5 183.1v.1M45.8 183.1v.1M45.5 200.5v.1M45.5 210.8v.1M45.8 200.5v.1M45.8 210.8v.1M50.4 209v.1M50.4 213.1v.1M50.8 209v.1M50.8 213.1v.1"/>
<path d="M134.5 213.1v.1M134.9 213.1v.1M134.5 222.8v.1M134.9 222.8v.1"/>
</g>
<g fill="#fff">
<path d="M42.2 171.1h6.7v7.3h-6.7z" fill-rule="evenodd"/>
<path d="M42.3 202.7h6.7v6.4h-6.7z" fill-rule="evenodd"/>
<path d="M131.3 214.8h6.8v7.3h-6.8z" fill-rule="evenodd"/>
</g>
<path d="M54.2 195.7h76.2M54.3 195.3v.8M105.2 192.1h3M108.1 191.7v.8M118.3 192.1h2.1M118.3 191.7v.8M130.3 195.3v.8" fill="none" stroke="#000" stroke-width=".2"/>
<path d="M53.2 195.7l1-.4v.7zM108.1 191.7l1 .3-1 .4zM117.2 192l1.1-.3v.7zM130.3 195.3l1 .4-1 .3z" fill="#000"/>
<path d="M53.2 195.7l1.1 .3v.1l-1.1-.3zM53.2 195.7l1.1-.4v.2l-1 .3zM108.1 191.7l1.1 .3v.1l-1.1-.3zM108.1 192.4l1.1-.4v.1l-1 .4zM117.2 192l1.2 .4v.1l-1.2-.4zM117.2 192l1.2-.3v.1l-1.1 .3zM130.3 195.3l1.1 .4v.1l-1.1-.3zM130.3 196l1.1-.3v.1l-1 .3z" fill="#000"/>
<path d="M88.7 192.7h8.2v7.3h-8.2z" fill-rule="evenodd" fill="#fff"/>
<path d="M90.2 162h4.2v2.4h-4.2zM98.5 162h4.1v2.4h-4.1zM90.2 184.2h4.2v2.5h-4.2zM98.5 184.2h4.1v2.5h-4.1z" fill="none" stroke="#000" stroke-width=".2"/>
<path d="M90.2 204.6h4.1v7.3l-1.4 .2v10.6l-.7 1-.8-.9v-10.7l-1.2-.2z" fill-rule="evenodd" fill="#fff"/>
<g fill="none" stroke="#000" stroke-width=".2">
<path d="M73.7 162h4.3M73.7 164.4h12.5M73.7 161.9v2.5M73.7 171.1v1.8M77.9 164h4.1M78 161.9v2.2M81.9 162h4.3M82 161.9v2.2M86.1 161.9v2.5M72.8 199.5v2.6M73.8 186.7h4.2M73.8 184.2h12.5"/>
<path d="M73.9 184.1v2.7M77.9 184.6h4.3M78 184.6v2.2M82 186.7h4.3M82.1 184.6v2.2M86.2 184.1v2.7M90.2 204.7h4.2M90.2 204.6v7.5M91.5 212.1v10.8M93 212.1v10.7M94.4 204.6v7.5"/>
</g>
<g fill="#000">
<path d="M69.6 178.3h.1l.1 1.5h-.1zM69.7 179.7h.1l1.6 3.4h-.1zM70.1 166h.1l1.5 5.2h-.1zM70.5 176.3l.1 .1-.9 2h-.1zM70.6 164.3l.1 .1-.5 1.7h-.1zM71.5 172.7l.1 .1-1 3.6h-.1zM71.6 171.1l.1 .1-.1 1.6h-.1zM71.6 178.4h.1l.3 1.5h-.2zM71.8 179.8h.2l1.4 3.4h-.1zM72.2 166.1h.1l1.5 5.1h-.1zM72.6 176.4l.2 .2-1.2 1.9zM72.8 164.3l.1 .1-.6 1.9h-.1z"/>
<path d="M73.7 172.8l.1 .1-1 3.7h-.2zM70.5 199.5h.1l.1 2.6h-.1zM71.3 183l.1 .1-.8 1.1zM73.3 183.1l.1 .1-.6 1zM69.9 203.4h.1l.9 5.3h-.1zM70.6 202l.1 .1-.8 1.4zM70.8 208.6l.1 .1-.3 1.5h-.1zM72.2 203.4h.1l.8 5.3h-.1zM72.8 202l.1 .1-.6 1.4h-.1zM73 208.6l.1 .1-.2 1.5h-.1zM90.2 211.9l1.4 .2v.1l-1.4-.1zM92.9 212.1l1.5-.2v.2l-1.4 .1z"/>
<path d="M91.4 222.8l1 1zM92.9 222.7l.1 .1-.8 1z"/>
</g>
<g font-size="5.6">
<text x="15.5" y="18.5">2916</text>
<text x="15.5" y="24.1">DUAL FULL-BRIDGE</text>
<text x="15.5" y="29.8">MOTOR DRIVER</text>
</g>
<text font-size="4.2" x="95.4" y="47">UDN2916B</text>
<g font-size="3.5">
<text x="88.1" y="51.3">Dimensions in Inches</text>
<text x="87.5" y="55.2">(controlling dimensions)</text>
<text x="84.5" y="143.7">Dimensions in Millimeters</text>
<text x="91.3" y="147.6">(for reference only)</text>
<text x="10.9" y="240.2">NOTES:1. Webbed lead frame. Leads 6, 7, 18, and 19 are internally one piece.</text>
<text x="23.6" y="244.5">2. Lead thickness is measured at seating plane or below.</text>
<text x="23.6" y="248.7">3. Lead spacing tolerance is non-cumulative.</text>
<text x="23.6" y="252.9">4. Exact body and lead configuration at vendor’s option within limits shown.</text>
<text x="10.2" y="269">8</text>
</g>
<g font-size="2.8">
<text x="89.1" y="266.2">115 Northeast Cutoff, Box 15036</text>
<text x="89.1" y="269.6">Worcester, Massachusetts 01615-0036 (508) 853-5000</text>
</g>
<g font-size="2.7">
<text x="150.3" y="60.9">0.014</text>
<text x="150.3" y="64.2">0.008</text>
<text x="58.1" y="66.1">24</text>
<text x="124.1" y="66.1">13</text>
<text x="171.5" y="75.1">0.430</text>
<text x="42.5" y="79">0.280</text>
<text x="42.5" y="82.3">0.240</text>
<text x="165" y="80.6">0.300</text>
<text x="58.8" y="94.7">1</text>
<text x="75.3" y="94.7">6</text>
<text x="83.3" y="94.7">7</text>
<text x="124" y="94.7">12</text>
<text x="64" y="97.2">0.070</text>
<text x="64" y="100.5">0.045</text>
<text x="89.7" y="100.6">1.280</text>
<text x="110.1" y="97.1">0.100</text>
<text x="134.1" y="97.2">0.005</text>
<text x="89.7" y="104">1.230</text>
<text x="42.5" y="110.6">0.210</text>
<text x="47.5" y="122.7">0.015</text>
<text x="131.5" y="122.7">0.150</text>
<text x="63.5" y="131.6">0.022</text>
<text x="131.5" y="126.1">0.115</text>
<text x="63.5" y="134.9">0.014</text>
<text x="150" y="156">0.355</text>
<text x="57.7" y="161.1">24</text>
<text x="123.8" y="161.1">13</text>
<text x="150" y="159.3">0.204</text>
<text x="171.2" y="170.2">10.92</text>
<text x="42.9" y="174">7.11</text>
<text x="42.9" y="177.4">6.10</text>
<text x="165.4" y="175.6">7.62</text>
<text x="58.4" y="189.7">1</text>
<text x="75.3" y="189.7">6</text>
<text x="83.3" y="189.7">7</text>
<text x="123.6" y="189.7">12</text>
<text x="64.5" y="192.2">1.77</text>
<text x="64.5" y="195.6">1.15</text>
<text x="89.4" y="195.7">32.51</text>
<text x="110.5" y="192.1">2.54</text>
<text x="134.4" y="192.2">0.13</text>
<text x="89.4" y="199">31.24</text>
<text x="43" y="205.6">5.33</text>
<text x="47.9" y="217.8">0.39</text>
<text x="132" y="217.8">3.81</text>
<text x="132" y="221.1">2.93</text>
<text x="63.1" y="226.6">0.558</text>
<text x="63.1" y="229.9">0.356</text>
</g>
<g font-size="2.1">
<text x="76.9" y="65.8">NOTE 1</text>
<text x="172.7" y="77.8">MAX</text>
<text x="166.2" y="83.2">BSC</text>
<text x="111.4" y="99.7">BSC</text>
<text x="135.5" y="99.8">MIN</text>
<text x="43.6" y="113.2">MAX</text>
<text x="49" y="125.4">MIN</text>
<text x="76.5" y="160.9">NOTE 1</text>
<text x="172.3" y="172.8">MAX</text>
<text x="165.8" y="178.3">BSC</text>
<text x="110.9" y="194.8">BSC</text>
<text x="135.1" y="194.9">MIN</text>
<text x="43.3" y="208.3">MAX</text>
<text x="48.6" y="220.4">MIN</text>
</g>
<g font-size="1.4">
<text x="166.2" y="133.4">Dwg. MA-001-25A in</text>
<text x="165.2" y="228.4">Dwg. MA-001-25A mm</text>
</g>
</svg>
